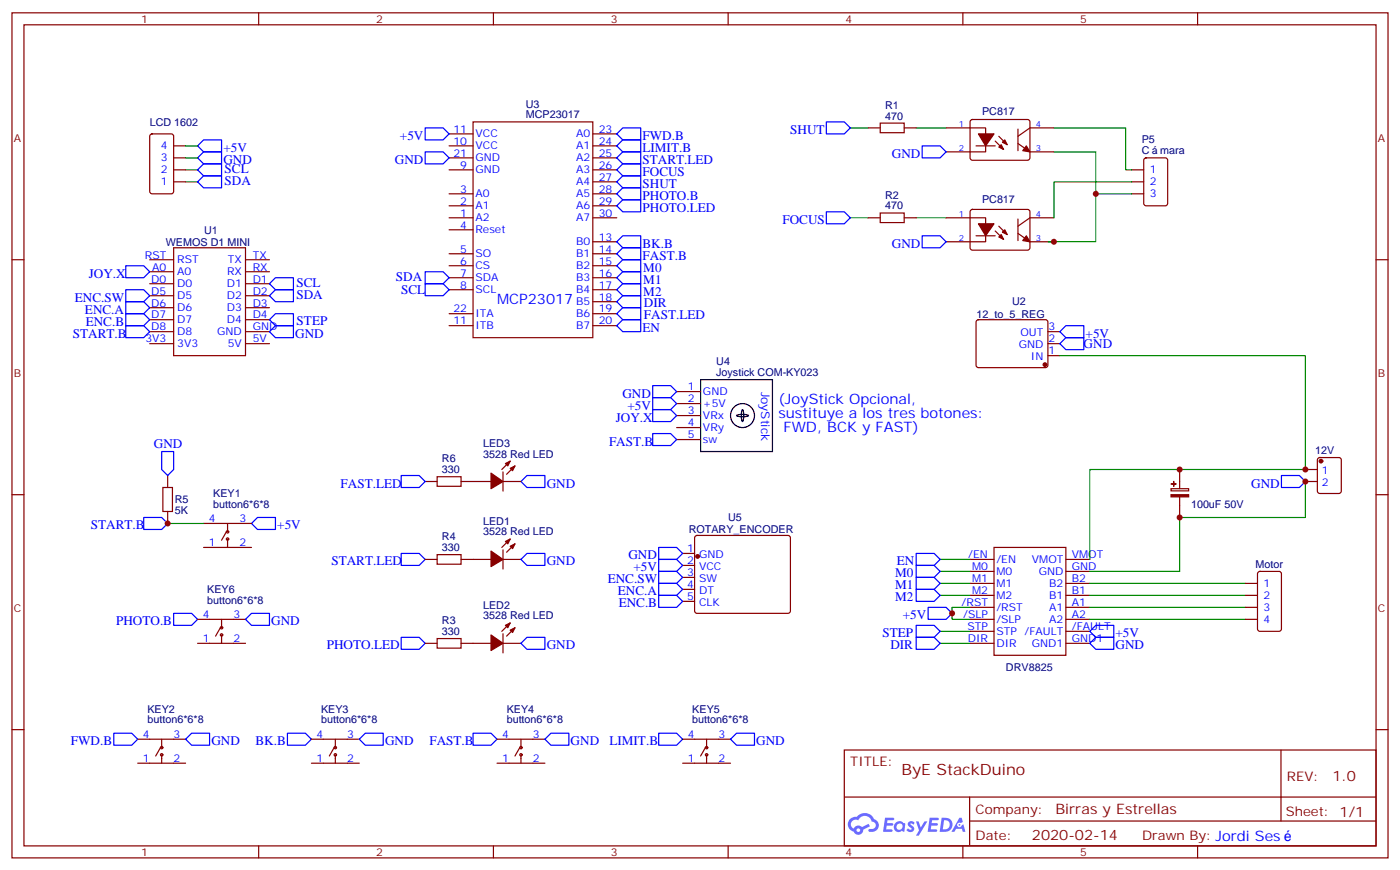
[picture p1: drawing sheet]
<svg xmlns="http://www.w3.org/2000/svg" width="412mm" height="256mm" viewBox="0 0 412 256" stroke-linecap="round" stroke-linejoin="round" font-family="sans-serif">
<g fill="none" stroke="#870000" stroke-width=".35">
<path d="M3.5 3.8h405.4v248.7h-405.4zM7.1 7.3h398.2v241.7h-398.2zM76.2 3.8v3.5M145.3 3.8v3.5M214.5 3.8v3.5M283.6 3.8v3.5M352.8 3.8v3.5M3.5 76.4h3.6M405.3 76.4h3.6M3.5 145.6h3.6M405.3 145.6h3.6M3.5 214.7h3.6"/>
<path d="M405.3 214.7h3.6M248.7 220.7h156.6v28.3h-156.6zM248.7 234.6h156.5M285.6 234.6v14.1M377.3 220.8v20.8M76.2 249v3.5M145.3 249v3.5M214.5 249v3.5M283.6 249v3.5M285.6 241.6h119.6M352.8 249v3.5"/>
</g>
<g fill="#5487ff">
<path d="M267.7 241.9a1.22 1.22 0 0 1 1.7 .3l-.4 .6a.47 .47 0 0 0-.3-.5 .47 .47 0 0 0-.5 .2l.1 .3a1.14 1.14 0 0 1 .8 1.7 1.14 1.14 0 0 1-1.9 0l-.2-.2 .5-.5 .7 .4a.29 .29 0 0 0 .3-.3 .29 .29 0 0 0-.2-.3 1.04 1.04 0 0 1-.6-1.7z"/>
<path d="M260.7 240.7h2.4l.3 .1-.2 .5-1.8 .1-.1 .9h1.5l.3 .3-.3 .4h-1.6l-.2 1.1h1.7l.2 .4-.2 .3h-2.6z"/>
<path d="M273.8 240.7h2.4l.3 .1-.1 .5-1.8 .1-.2 .9h1.6l.3 .3-.4 .4h-1.6l-.1 1.1h1.7l.2 .4-.2 .3h-2.6z"/>
<path d="M282.6 240.7h.7l.3 1.2-.6 .3a.69 .69 0 0 0-1 .3 .69 .69 0 0 0 .4 1 .69 .69 0 0 0 .9-.6l.5-.3 .6 2.2h-.8l-.2-.9h-1.8l-.5 .9h-.8z"/>
<path d="M269.8 241.7h.8l.6 1.9 1.1-1.9h.9l-2.6 4.2h-.8l.9-1.5z"/>
<path d="M277.4 240.7l-.6 4.1h1.3a2.11 2.11 0 0 0 2.5-2.1 2.11 2.11 0 0 0-2.5-2zM278.1 241.4a1.39 1.39 0 0 1 1.7 1.4 1.39 1.39 0 0 1-1.8 1.3h-.3z"/>
<path d="M263.7 242.3a1.54 1.54 0 0 0-.1 2.1 1.54 1.54 0 0 0 2.2 .2l.6 .2 .3-2.3-.2-.2-.4-.1a1.49 1.49 0 0 0-2.4 .1zM264 243.3a.94 .94 0 0 1 1.8 0 .94 .94 0 0 1-1.8 0z"/>
<path d="M250.4 241a2.18 2.18 0 0 0 1.1 3.8 1.44 1.44 0 0 0 1.6 .9 1.44 1.44 0 0 0 1.2-1.5l2-1-.5-.7-1.9 .9a1.47 1.47 0 0 0-2.4 .5 1.39 1.39 0 0 1-.7-2 1.39 1.39 0 0 1 2-.5 2.12 2.12 0 0 1 2.2-1.3 2.12 2.12 0 0 1 1.9 1.7 1.14 1.14 0 0 1 1.1 1.4 1.14 1.14 0 0 1-1.7 .8 .43 .43 0 0 0-.5 .3 .43 .43 0 0 0 .4 .5 1.98 1.98 0 0 0 2.5-1.2 1.98 1.98 0 0 0-1.2-2.5 3.1 3.1 0 0 0-5.3-.7l-.9 .1zM252.3 244.3a.55 .55 0 0 1 1.1 0 .55 .55 0 0 1-1.1 0z"/>
<circle cx="282.6" cy="242.8" r=".26"/>
</g>
<g fill="none" stroke="#870000" stroke-width=".35">
<path d="M44.3 39.6l.5-.2h5.6l.7 .4 .1 16.5-.5 .7h-5.9l-.6-.4-.1-16.5zM132.3 39.4h7M139.3 35.9h35.3v63.5h-35.3zM174.6 39.4h7.1M255.8 37.6h3.5M259.3 36.2h7v2.9h-7zM266.3 37.6h3.6M278.7 37.6h11.6v7.1h-11.6M286 35.4l.5-.2h16.5l.4 .7-.1 10.8-.6 .5-16.5-.1-.4-.6v-10.6zM299.9 38v6.3M310.4 37.6h-7l-3.5 2.5M51.2 42.9h3.5"/>
<path d="M51.2 46.5h3.5M51.2 50h3.5M51.2 53.5h3.5M132.3 42.9h7M132.3 57h7M132.3 46.5h7M132.3 50h7M174.6 42.9h7.1M174.6 57h7.1M174.6 46.5h7.1M174.6 50h7.1M174.6 53.5h7.1"/>
<path d="M287.5 42.9h5.7M293.2 41.5l2.4 2.5M294.2 40.1l2.5 2.5M299.9 42.2l3.5 2.5h7M333.4 57h3.5M333.4 50h3.5M333.4 53.5h3.5M337.1 46.7l.5-.2h5.7l.6 .4 .1 13-.5 .6-5.9 .1-.6-.5-.1-12.9zM44.1 80h7.1M44.1 76.4h7.1M51.2 72.9h21.1v31.8h-21.1zM72.3 80h7.1"/>
<path d="M72.3 76.4h7.1M132.3 60.6h7M132.3 64.1h7M132.3 67.6h7M132.3 74.7h7M132.3 78.2h7M174.6 60.6h7.1M174.6 64.1h7.1M174.6 74.7h7.1M174.6 78.2h7.1M174.6 71.2h7.1M255.8 64.1h3.5"/>
<path d="M259.3 62.7h7v2.8h-7zM266.3 64.1h3.6M278.7 64.1h11.6v7.1h-11.6M286 61.8l.5-.2 16.5 .1 .4 .6-.1 10.9-.6 .4h-16.5l-.4-.7v-10.6zM287.5 69.4h5.7M293.2 68l2.4 2.4M294.2 66.6l2.5 2.4M299.9 68.7l3.5 2.5h7M299.9 64.5v6.3M310.4 64.1h-7l-3.5 2.5M44.1 97.6h7.1M44.1 94.1h7.1"/>
<path d="M44.1 90.6h7.1M44.1 87h7.1M44.1 83.5h7.1M72.3 97.6h7.1M72.3 94.1h7.1M72.3 90.6h7.1M72.3 87h7.1M72.3 83.5h7.1M132.3 81.7h7M132.3 85.3h7M132.3 92.3h7M132.3 95.8h7"/>
<path d="M174.6 81.7h7.1M174.6 85.3h7.1M174.6 88.8h7.1M174.6 92.3h7.1M174.6 95.8h7.1M287.7 94.3l.5-.2h20l.5 .7-.1 13-.6 .4-20.1-.1-.4-.6v-12.7zM308.7 97.6h3.5M44.1 101.1h7.1M72.3 101.1h7.1M199.3 115.3h7.1M199.3 118.8h7.1M308.7 104.7h3.5"/>
<path d="M308.7 101.1h3.5M49.4 139.9v3.6M148.2 138.9v5.6M150.3 135.7l-2.5 2.5M151.7 137.1l-2.5 2.5M199.3 122.3h7.1M199.3 125.8h7.1M199.3 129.4h7.1M347.5 138.2v5.6M384.5 138.2h3.6M388.3 134.9l.5-.2h5.6l.7 .4v9.4l-.5 .7h-5.8l-.7-.4v-9.4zM48 143.5h2.8v7h-2.8z"/>
<path d="M49.4 150.5v3.6M60 154.1h14.1M66.7 156.5l-1.4 2.5M67 154.1v2.4M67 158.6v2.5M125.2 141.7h3.6M128.8 140.3h7v2.8h-7zM135.8 141.7h8.8M148.2 141.7h5.3M150.3 158.6l-2.5 2.5M204.8 157.8l.5-.2h26.8l.5 .2 .2 .5v21.5l-.2 .5-.5 .2h-26.8l-.5-.2-.2-.5v-21.5zM344.9 143.8h5.2v.7h-5.2z"/>
<path d="M347.5 146.3v6M384.5 141.7h3.6M60 161.1h14.1M125.2 164.6h3.6M128.8 163.2h7v2.9h-7zM135.8 164.6h8.8M148.2 164.6h5.3M148.2 161.8v5.7M151.7 160.1l-2.5 2.4M201.1 177h3.5M201.1 169.9h3.5M201.1 173.5h3.5"/>
<path d="M201.1 166.4h3.5M201.1 162.9h3.5M285.8 164.6h7M285.8 168.2h7M285.8 171.7h7M285.8 175.2h7M285.8 178.8h7M292.8 161.1h21.2v31.8h-21.2zM314 164.6h7M314 168.2h7M314 171.7h7M314 175.2h7"/>
<path d="M314 178.8h7M366.9 171.7h3.5M366.9 175.2h3.5M366.9 178.8h3.5M370.7 168.4l.4-.2h5.7l.6 .4 .1 16.5-.5 .7h-5.9l-.6-.5-.1-16.4zM58.2 182.3h14.1M58.2 189.3h14.1M64.9 184.7l-1.4 2.5M65.3 182.3v2.4M65.3 186.9v2.4M125.2 189.3h3.6M128.8 187.9h7v2.8h-7z"/>
<path d="M135.8 189.3h8.8M148.2 189.3h5.3M148.2 186.5v5.7M150.3 183.3l-2.5 2.5M151.7 184.7l-2.5 2.5M285.8 182.3h7M285.8 185.8h7M285.8 189.3h7M314 182.3h7M314 185.8h7M314 189.3h7M366.9 182.3h3.5"/>
<path d="M40.6 217.6h14.1M47.6 217.6v2.4M91.7 217.6h14.1M98.8 217.6v2.4M146.4 217.6h14.1M153.5 217.6v2.4M201.1 217.6h14.1M208.1 217.6v2.4M40.6 224.6h14.1M47.3 220l-1.4 2.5M47.6 222.1v2.5M91.7 224.6h14.1"/>
<path d="M98.4 220l-1.4 2.5M98.8 222.1v2.5M146.4 224.6h14.1M153.1 220l-1.4 2.5M153.5 222.1v2.5M201.1 224.6h14.1M207.8 220l-1.4 2.5M208.1 222.1v2.5"/>
<circle cx="67" cy="156.5" r=".35"/>
<circle cx="67" cy="158.6" r=".35"/>
<circle cx="65.3" cy="186.9" r=".35"/>
<circle cx="65.3" cy="184.7" r=".35"/>
<circle cx="47.6" cy="220" r=".35"/>
<circle cx="47.6" cy="222.1" r=".35"/>
<circle cx="98.8" cy="220" r=".35"/>
<circle cx="98.8" cy="222.1" r=".35"/>
<circle cx="153.5" cy="220" r=".35"/>
<circle cx="153.5" cy="222.1" r=".35"/>
<circle cx="208.1" cy="222.1" r=".35"/>
<circle cx="208.1" cy="220" r=".35"/>
</g>
<g fill="#870000" stroke="#870000" stroke-width=".35">
<path d="M302.3 69.4l1.1 1.8-2.1-.4z"/>
<path d="M294.2 69.7l.7-.7 .7 1.4z"/>
<path d="M295.3 68.3l.7-.7 .7 1.4z"/>
<path d="M288.2 65.9h4.6l-2.5 3.5z"/>
<path d="M302.3 42.9l1.1 1.8-2.1-.4z"/>
<path d="M294.2 43.3l.7-.7 .7 1.4z"/>
<path d="M295.3 41.9l.7-.7 .7 1.4z"/>
<path d="M288.2 39.4h4.6l-2.5 3.5z"/>
<path d="M344.9 145.6h5.2v.6h-5.2z"/>
<path d="M345 142.4l1.4 .1z"/>
<path d="M345.7 141.7l.1 1.4z"/>
<path d="M150.3 160.8l1.4-.7-.7 1.4z"/>
<path d="M148.9 159.3l1.4-.7-.7 1.5z"/>
<path d="M144.6 162.2l3.6 2.4-3.6 2.2z"/>
<path d="M150.3 185.5l1.4-.8-.7 1.5z"/>
<path d="M148.9 184l1.4-.7-.7 1.4z"/>
<path d="M144.6 186.9l3.6 2.4-3.6 2.2z"/>
<path d="M150.3 137.8l1.4-.7-.7 1.4z"/>
<path d="M148.9 136.4l1.4-.7-.7 1.4z"/>
<path d="M144.6 139.2l3.6 2.5-3.6 2.1z"/>
<circle cx="205.5" cy="163.8" r=".53"/>
<circle cx="389.1" cy="135.7" r=".53"/>
<circle cx="307.8" cy="107.3" r=".53"/>
</g>
<g fill="none" stroke="#008700" stroke-width=".35">
<path d="M250.5 37.6h5.3M269.9 37.6h8.8M310.4 37.6h21.2v12.4h1.8M54.7 53.5h3.5M54.7 50h3.5M54.7 42.9h3.5M54.7 46.5h3.5M310.4 44.7h12.4v12.3h10.6M322.8 57v14.2h-14.1M333.4 53.5h-23v10.6M250.5 64.1h5.3M269.9 64.1h8.8"/>
<path d="M312.2 104.7h72.3v33.5h-63.5v26.4M49.4 154.1h10.6M384.5 141.7v10.6h-37v15.9h-26.5M276.9 175.2h8.9M276.9 171.7h8.9M276.9 168.2h8.9M276.9 164.6h8.9M285.8 178.8h-5.3v3.5h5.3M321 178.8h45.9M321 175.2h45.9M321 171.7h45.9M276.9 189.3h8.9"/>
<path d="M276.9 185.8h8.9M321 182.3h45.9"/>
</g>
<g fill="none" stroke="#00f" stroke-width=".35">
<path d="M125.2 37.6h5.3l1.8 1.8-1.8 1.8h-5.3zM183.4 37.6h5.3v3.6h-5.3l-1.7-1.8zM243.4 35.9h5.3l1.8 1.7-1.8 1.8h-5.3zM58.2 53.5l1.8-1.7h5.3v3.5h-5.3zM58.2 50l1.8-1.8h5.3v3.6h-5.3zM60 41.2h5.3v3.5h-5.3l-1.8-1.8zM60 44.7h5.3v3.5h-5.3l-1.8-1.7zM125.2 44.7h5.3l1.8 1.8-1.8 1.7h-5.3zM183.4 48.2h5.3v3.6h-5.3l-1.7-1.8zM183.4 51.8h5.3v3.5h-5.3l-1.7-1.8zM183.4 44.7h5.3v3.5h-5.3l-1.7-1.7zM183.4 41.2h5.3v3.5h-5.3l-1.7-1.8z"/>
<path d="M183.4 55.3h5.3v3.5h-5.3l-1.7-1.8zM183.4 58.8h5.3v3.5h-5.3l-1.7-1.7zM271.6 42.9h5.3l1.8 1.8-1.8 1.8h-5.3zM37 78.2h5.3l1.8 1.8-1.8 1.7h-5.3zM125.2 80h5.3l1.8 1.7-1.8 1.8h-5.3zM183.4 72.9h5.3v3.5h-5.3l-1.7-1.7zM183.4 69.4h5.3v3.5h-5.3l-1.7-1.7zM183.4 76.4h5.3v3.6h-5.3l-1.7-1.8zM183.4 80h5.3v3.5h-5.3l-1.7-1.8zM243.4 62.3h5.3l1.8 1.8-1.8 1.8h-5.3zM271.6 69.4h5.3l1.8 1.8-1.8 1.7h-5.3zM37 85.3h5.3l1.8 1.7-1.8 1.8h-5.3z"/>
<path d="M37 88.8h5.3l1.8 1.8-1.8 1.7h-5.3zM37 92.3h5.3l1.8 1.8-1.8 1.7h-5.3zM37 95.8h5.3l1.8 1.8-1.8 1.8h-5.3zM79.4 87l1.7-1.7h5.3v3.5h-5.3zM79.4 83.5l1.7-1.8h5.3v3.6h-5.3zM81.1 95.8h5.3v3.6h-5.3l-1.7-1.8zM81.1 92.3h5.3v3.5h-5.3l-1.7-1.7zM125.2 83.5h5.3l1.8 1.8-1.8 1.7h-5.3zM183.4 87h5.3v3.6h-5.3l-1.7-1.8zM183.4 90.6h5.3v3.5h-5.3l-1.7-1.8zM183.4 94.1h5.3v3.5h-5.3l-1.7-1.8zM183.4 83.5h5.3v3.5h-5.3l-1.7-1.7z"/>
<path d="M314 99.4h5.3v3.5h-5.3l-1.8-1.8zM314 95.8h5.3v3.6h-5.3l-1.8-1.8zM192.3 117h5.3l1.7 1.8-1.7 1.7h-5.3zM192.3 113.5h5.3l1.7 1.8-1.7 1.7h-5.3zM47.6 132.9h3.6v5.3l-1.8 1.7-1.8-1.7zM118.2 139.9h5.3l1.7 1.8-1.7 1.8h-5.3zM155.2 139.9h5.3v3.6h-5.3l-1.7-1.8zM192.3 127.6h5.3l1.7 1.8-1.7 1.7h-5.3zM192.3 120.5h5.3l1.7 1.8-1.7 1.8h-5.3zM377.5 139.9h5.3l1.7 1.8-1.7 1.8h-5.3zM42.3 152.3h5.3l1.8 1.8-1.8 1.7h-5.3zM75.8 152.3h5.3v3.5h-5.3l-1.7-1.7z"/>
<path d="M118.2 162.9h5.3l1.7 1.7-1.7 1.8h-5.3zM155.2 162.9h5.3v3.5h-5.3l-1.7-1.8zM194 164.6h5.3l1.8 1.8-1.8 1.8h-5.3zM194 168.2h5.3l1.8 1.7-1.8 1.8h-5.3zM194 171.7h5.3l1.8 1.8-1.8 1.7h-5.3zM194 175.2h5.3l1.8 1.8-1.8 1.8h-5.3zM194 161.1h5.3l1.8 1.8-1.8 1.7h-5.3zM269.9 173.5h5.3l1.7 1.7-1.7 1.8h-5.3zM269.9 169.9h5.3l1.7 1.8-1.7 1.8h-5.3zM269.9 166.4h5.3l1.7 1.8-1.7 1.7h-5.3zM269.9 162.9h5.3l1.7 1.7-1.7 1.8h-5.3zM273.4 178.8h5.3l1.8 1.7-1.8 1.8h-5.3z"/>
<path d="M51.2 180.5h5.2l1.8 1.8-1.8 1.7h-5.2zM74.1 180.5h5.3v3.5h-5.3l-1.8-1.7zM118.2 187.6h5.3l1.7 1.7-1.7 1.8h-5.3zM155.2 187.6h5.3v3.5h-5.3l-1.7-1.8zM269.9 187.6h5.3l1.7 1.7-1.7 1.8h-5.3zM269.9 184h5.3l1.7 1.8-1.7 1.8h-5.3zM322.8 184h5.3v3.6h-5.3l-1.8-1.8zM322.8 187.6h5.3v3.5h-5.3l-1.8-1.8zM33.5 215.8h5.3l1.8 1.8-1.8 1.7h-5.3zM54.7 217.6l1.7-1.8h5.3v3.5h-5.3zM84.7 215.8h5.3l1.7 1.8-1.7 1.7h-5.3zM105.8 217.6l1.8-1.8h5.3v3.5h-5.3z"/>
<path d="M139.3 215.8h5.3l1.8 1.8-1.8 1.7h-5.3zM162.3 215.8h5.3v3.5h-5.3l-1.8-1.7zM194 215.8h5.3l1.8 1.8-1.8 1.7h-5.3zM217 215.8h5.2v3.5h-5.2l-1.8-1.7z"/>
</g>
<g fill="none" stroke="#000" stroke-width=".35">
<path d="M206.4 111.7h21.1v21.2h-21.1zM217 122.2a5.1 5.1 0 0 1 3.5 .1 4.6 4.6 0 0 1-3.5 0zM218.6 120.6l.1-.1a4.6 4.6 0 0 1 0 3.6 4.8 4.8 0 0 1-.1-3.5z"/>
<circle cx="218.7" cy="122.3" r="3.5"/>
</g>
<g fill="#c00">
<circle cx="49.4" cy="154.1" r=".88"/>
<circle cx="280.5" cy="180.5" r=".88"/>
<circle cx="322.8" cy="57" r=".88"/>
<circle cx="310.4" cy="71.2" r=".88"/>
<circle cx="384.5" cy="141.7" r=".88"/>
<circle cx="347.5" cy="138.2" r=".88"/>
<circle cx="384.5" cy="138.2" r=".88"/>
<circle cx="347.5" cy="152.3" r=".88"/>
</g>
<text font-size="4.6" fill="#800" x="265.5" y="228">ByE StackDuino</text>
<g font-size="4.2" fill="#00f">
<text x="146.4" y="89.6">MCP23017</text>
<text x="229.3" y="118.8">(JoyStick Opcional,</text>
<text x="229.3" y="123">sustituye a los tres botones:</text>
<text x="230.8" y="127.2">FWD, BCK y FAST)</text>
</g>
<g font-size="4.2" fill="#800">
<text x="392.5" y="230">1.0</text>
<text x="310.9" y="239.6">Birras y Estrellas</text>
<text x="304" y="247.4">2020-02-14</text>
</g>
<g font-size="3.9" fill="#00f">
<text x="117.8" y="41.2">+5V</text>
<text x="189.3" y="41.2">FWD.B</text>
<text x="232.8" y="39.4">SHUT</text>
<text x="65.8" y="44.7">+5V</text>
<text x="189.3" y="44.7">LIMIT.B</text>
<text x="262.7" y="46.5">GND</text>
<text x="65.8" y="48.2">GND</text>
<text x="66.2" y="50.9">SCL</text>
<text x="116.3" y="48.2">GND</text>
<text x="189.3" y="51.8">FOCUS</text>
<text x="189.3" y="48.2">START.LED</text>
<text x="66.2" y="54.4">SDA</text>
<text x="189.3" y="55.3">SHUT</text>
<text x="189.3" y="58.8">PHOTO.B</text>
<text x="189.3" y="62.3">PHOTO.LED</text>
<text x="230.5" y="65.9">FOCUS</text>
<text x="189.3" y="76.4">FAST.B</text>
<text x="189.3" y="72.9">BK.B</text>
<text x="262.7" y="72.9">GND</text>
<text x="26.2" y="81.7">JOY.X</text>
<text x="116.6" y="82.6">SDA</text>
<text x="189.5" y="80">M0</text>
<text x="189.5" y="83.5">M1</text>
<text x="22" y="88.8">ENC.SW</text>
<text x="87.3" y="87.9">SDA</text>
<text x="87.3" y="84.4">SCL</text>
<text x="118.2" y="86.5">SCL</text>
<text x="189.5" y="87">M2</text>
<text x="25" y="92.3">ENC.A</text>
<text x="25.3" y="95.8">ENC.B</text>
<text x="87.4" y="95.7">STEP</text>
<text x="189.7" y="90.4">DIR</text>
<text x="189.7" y="93.9">FAST.LED</text>
<text x="21.5" y="99.4">START.B</text>
<text x="87" y="99.4">GND</text>
<text x="189.3" y="97.6">EN</text>
<text x="319.8" y="99.4">+5V</text>
<text x="319.2" y="102.4">GND</text>
<text x="183.4" y="117">GND</text>
<text x="181.4" y="124.1">JOY.X</text>
<text x="184.8" y="120.5">+5V</text>
<text x="45.3" y="131.9">GND</text>
<text x="179.4" y="131.1">FAST.B</text>
<text x="100.3" y="143.5">FAST.LED</text>
<text x="161" y="143.5">GND</text>
<text x="368.6" y="143.5">GND</text>
<text x="26.7" y="155.8">START.B</text>
<text x="81.7" y="155.8">+5V</text>
<text x="97.6" y="166.4">START.LED</text>
<text x="161" y="166.4">GND</text>
<text x="185.1" y="164.6">GND</text>
<text x="264.2" y="166.4">EN</text>
<text x="179" y="171.7">ENC.SW</text>
<text x="186.6" y="168.2">+5V</text>
<text x="263.7" y="173.5">M1</text>
<text x="263.7" y="169.9">M0</text>
<text x="182" y="175.2">ENC.A</text>
<text x="182.2" y="178.8">ENC.B</text>
<text x="263.7" y="177">M2</text>
<text x="34.2" y="184">PHOTO.B</text>
<text x="79.9" y="184">GND</text>
<text x="266" y="182.3">+5V</text>
<text x="96.3" y="191.1">PHOTO.LED</text>
<text x="161" y="191.1">GND</text>
<text x="259.9" y="187.4">STEP</text>
<text x="262.3" y="190.9">DIR</text>
<text x="328.6" y="187.6">+5V</text>
<text x="328.6" y="191.1">GND</text>
<text x="20.9" y="219.3">FWD.B</text>
<text x="62.3" y="219.3">GND</text>
<text x="75.3" y="219.3">BK.B</text>
<text x="113.4" y="219.3">GND</text>
<text x="126.5" y="219.3">FAST.B</text>
<text x="168.1" y="219.3">GND</text>
<text x="179.5" y="219.3">LIMIT.B</text>
<text x="222.8" y="219.3">GND</text>
</g>
<g font-size="3.9" fill="#800">
<text x="250.5" y="225.3">TITLE:</text>
<text x="379.1" y="230">REV:</text>
<text x="287.4" y="239.5">Company:</text>
<text x="378.7" y="240.1">Sheet: 1/1</text>
<text x="287.4" y="247.2">Date:</text>
<text x="336.4" y="247.3">Drawn By: Jordi Ses</text>
</g>
<text font-size="3.5" fill="#00f" x="224.3" y="115.3" transform="rotate(90 224.3 115.3)">JoyStick</text>
<g font-size="3.2" fill="#800">
<text x="41.6" y="6.8">1</text>
<text x="110.8" y="6.8">2</text>
<text x="179.9" y="6.8">3</text>
<text x="249.1" y="6.8">4</text>
<text x="318.2" y="6.8">5</text>
<text x="4.1" y="41.9">A</text>
<text x="405.9" y="41.9">A</text>
<text x="4.1" y="111">B</text>
<text x="405.9" y="111">B</text>
<text x="4.1" y="180.2">C</text>
<text x="405.9" y="180.2">C</text>
<text x="41.6" y="252">1</text>
<text x="110.8" y="252">2</text>
<text x="179.9" y="252">3</text>
<text x="249.1" y="252">4</text>
<text x="318.2" y="252">5</text>
</g>
<g font-size="3.2" fill="#000080">
<text x="154.9" y="34.8">MCP23017</text>
<text x="154.9" y="31.7">U3</text>
<text x="260.7" y="35.2">470</text>
<text x="260.7" y="32">R1</text>
<text x="289.3" y="33.8">PC817</text>
<text x="44.1" y="36.9">LCD 1602</text>
<text x="336.3" y="45.4">C</text>
<text x="336.3" y="42.2">P5</text>
<text x="341.8" y="45.4">mara</text>
<text x="260.7" y="58.5">R2</text>
<text x="289.3" y="59.9">PC817</text>
<text x="260.7" y="61.6">470</text>
<text x="60.1" y="68.7">U1</text>
<text x="48.8" y="72.3">WEMOS D1 MINI</text>
<text x="298.1" y="89.9">U2</text>
<text x="287.7" y="93.5">12_to_5_REG</text>
<text x="211" y="107.5">U4</text>
<text x="211" y="110.7">Joystick COM-KY023</text>
<text x="142.3" y="131.5">LED3</text>
<text x="130.2" y="136.1">R6</text>
<text x="142.3" y="134.7">3528 Red LED</text>
<text x="387.5" y="133.6">12V</text>
<text x="130.2" y="139.2">330</text>
<text x="51.5" y="148.1">R5</text>
<text x="62.8" y="149.4">button6*6*8</text>
<text x="62.8" y="146.4">KEY1</text>
<text x="350.8" y="149.6">100uF 50V</text>
<text x="51.5" y="151.3">5K</text>
<text x="142.3" y="154.5">LED1</text>
<text x="214.5" y="153.5">U5</text>
<text x="130.2" y="159">R4</text>
<text x="142.3" y="157.6">3528 Red LED</text>
<text x="202.9" y="157">ROTARY_ENCODER</text>
<text x="130.2" y="162.2">330</text>
<text x="369.8" y="167.1">Motor</text>
<text x="61.1" y="177.6">button6*6*8</text>
<text x="61.1" y="174.6">KEY6</text>
<text x="142.3" y="179.2">LED2</text>
<text x="130.2" y="183.7">R3</text>
<text x="142.3" y="182.3">3528 Red LED</text>
<text x="130.2" y="186.9">330</text>
<text x="296.3" y="197.6">DRV8825</text>
<text x="43.4" y="209.9">KEY2</text>
<text x="94.6" y="209.9">KEY3</text>
<text x="149.3" y="209.9">KEY4</text>
<text x="203.9" y="209.9">KEY5</text>
<text x="43.4" y="212.9">button6*6*8</text>
<text x="94.6" y="212.9">button6*6*8</text>
<text x="149.3" y="212.9">button6*6*8</text>
<text x="203.9" y="212.9">button6*6*8</text>
</g>
<g font-size="3.2" fill="#00f">
<text x="133.6" y="39.1">11</text>
<text x="140.1" y="40.5">VCC</text>
<text x="169.7" y="40.5">A0</text>
<text x="176.4" y="39.1">23</text>
<text x="47.4" y="47.5">3</text>
<text x="47.4" y="44">4</text>
<text x="133.6" y="42.6">10</text>
<text x="133.6" y="46.1">21</text>
<text x="140.1" y="44">VCC</text>
<text x="140.1" y="47.5">GND</text>
<text x="169.7" y="44">A1</text>
<text x="169.7" y="47.5">A2</text>
<text x="176.4" y="42.6">24</text>
<text x="176.4" y="46.1">25</text>
<text x="47.4" y="51">2</text>
<text x="135.6" y="49.6">9</text>
<text x="140.1" y="51">GND</text>
<text x="169.7" y="51">A3</text>
<text x="176.4" y="49.6">26</text>
<text x="176.4" y="53.2">27</text>
<text x="338.7" y="51">1</text>
<text x="47.4" y="54.6">1</text>
<text x="135.6" y="56.7">3</text>
<text x="140.1" y="58.1">A0</text>
<text x="169.7" y="54.6">A4</text>
<text x="169.7" y="58.1">A5</text>
<text x="176.4" y="56.7">28</text>
<text x="338.7" y="54.6">2</text>
<text x="338.7" y="58.1">3</text>
<text x="135.6" y="60.2">2</text>
<text x="135.6" y="63.7">1</text>
<text x="140.1" y="61.6">A1</text>
<text x="140.1" y="65.2">A2</text>
<text x="169.7" y="61.6">A6</text>
<text x="169.7" y="65.2">A7</text>
<text x="176.4" y="60.2">29</text>
<text x="176.4" y="63.7">30</text>
<text x="135.6" y="67.3">4</text>
<text x="140.1" y="68.7">Reset</text>
<text x="176.4" y="70.8">13</text>
<text x="42.7" y="76.1">RST</text>
<text x="52.2" y="77.5">RST</text>
<text x="67.1" y="77.5">TX</text>
<text x="74.4" y="76.1">TX</text>
<text x="135.6" y="74.3">5</text>
<text x="135.6" y="77.9">6</text>
<text x="140.1" y="75.7">SO</text>
<text x="169.7" y="72.2">B0</text>
<text x="169.7" y="75.7">B1</text>
<text x="176.4" y="74.3">14</text>
<text x="176.4" y="77.9">15</text>
<text x="44.6" y="83.1">D0</text>
<text x="44.9" y="79.6">A0</text>
<text x="52.2" y="81">A0</text>
<text x="66.9" y="81">RX</text>
<text x="74.4" y="83.1">D1</text>
<text x="74.4" y="79.6">RX</text>
<text x="135.6" y="81.4">7</text>
<text x="140.1" y="79.3">CS</text>
<text x="140.1" y="82.8">SDA</text>
<text x="169.7" y="79.3">B2</text>
<text x="169.7" y="82.8">B3</text>
<text x="176.4" y="81.4">16</text>
<text x="44.6" y="86.7">D5</text>
<text x="52.2" y="88.1">D5</text>
<text x="52.2" y="84.6">D0</text>
<text x="66.8" y="88.1">D2</text>
<text x="66.8" y="84.6">D1</text>
<text x="74.4" y="86.7">D2</text>
<text x="135.6" y="84.9">8</text>
<text x="140.1" y="86.3">SCL</text>
<text x="169.7" y="86.3">B4</text>
<text x="169.7" y="89.9">B5</text>
<text x="176.4" y="84.9">17</text>
<text x="176.4" y="88.4">18</text>
<text x="44.6" y="93.7">D7</text>
<text x="44.6" y="90.2">D6</text>
<text x="52.2" y="95.1">D7</text>
<text x="52.2" y="91.6">D6</text>
<text x="66.8" y="95.1">D4</text>
<text x="66.8" y="91.6">D3</text>
<text x="74.4" y="93.7">D4</text>
<text x="74.4" y="90.2">D3</text>
<text x="133.6" y="92">22</text>
<text x="133.6" y="95.5">11</text>
<text x="140.1" y="93.4">ITA</text>
<text x="169.7" y="93.4">B6</text>
<text x="176.4" y="92">19</text>
<text x="176.4" y="95.5">20</text>
<text x="42.8" y="100.8">3V3</text>
<text x="44.6" y="97.3">D8</text>
<text x="52.2" y="98.7">D8</text>
<text x="64" y="98.7">GND</text>
<text x="74.4" y="100.8">5V</text>
<text x="74.4" y="97.3">GND</text>
<text x="140.1" y="96.9">ITB</text>
<text x="169.7" y="96.9">B7</text>
<text x="300.6" y="99">OUT</text>
<text x="308.9" y="100.8">2</text>
<text x="308.9" y="97.3">3</text>
<text x="52.2" y="102.2">3V3</text>
<text x="67.1" y="102.2">5V</text>
<text x="300.1" y="102.6">GND</text>
<text x="303.7" y="106.1">IN</text>
<text x="308.9" y="104.3">1</text>
<text x="202.6" y="114.9">1</text>
<text x="202.6" y="118.4">2</text>
<text x="207.1" y="116.3">GND</text>
<text x="207.1" y="119.8">+5V</text>
<text x="202.6" y="122">3</text>
<text x="202.6" y="125.5">4</text>
<text x="207.1" y="123.4">VRx</text>
<text x="202.6" y="129">5</text>
<text x="207.1" y="126.9">VRy</text>
<text x="207.1" y="130.4">sw</text>
<text x="389.4" y="139.6">1</text>
<text x="389.4" y="143.1">2</text>
<text x="61.5" y="153.7">4</text>
<text x="70.6" y="153.7">3</text>
<text x="61.5" y="160.8">1</text>
<text x="70.6" y="160.8">2</text>
<text x="202.4" y="166.1">2</text>
<text x="202.4" y="162.5">1</text>
<text x="205.9" y="167.8">VCC</text>
<text x="205.9" y="164.3">GND</text>
<text x="285.2" y="164.3">/EN</text>
<text x="286.4" y="167.8">M0</text>
<text x="293.5" y="165.7">/EN</text>
<text x="304" y="165.7">VMOT</text>
<text x="315.7" y="164.3">VMOT</text>
<text x="315.7" y="167.8">GND</text>
<text x="202.4" y="169.6">3</text>
<text x="202.4" y="173.1">4</text>
<text x="205.9" y="171.3">SW</text>
<text x="286.4" y="171.3">M1</text>
<text x="293.5" y="172.8">M1</text>
<text x="293.5" y="169.2">M0</text>
<text x="306" y="169.2">GND</text>
<text x="309.1" y="172.8">B2</text>
<text x="315.7" y="171.3">B2</text>
<text x="372.2" y="172.8">1</text>
<text x="202.4" y="176.6">5</text>
<text x="205.9" y="178.4">CLK</text>
<text x="205.9" y="174.9">DT</text>
<text x="283.3" y="178.4">/RST</text>
<text x="286.4" y="174.9">M2</text>
<text x="293.5" y="179.8">/RST</text>
<text x="293.5" y="176.3">M2</text>
<text x="309.1" y="176.3">B1</text>
<text x="309.1" y="179.8">A1</text>
<text x="315.7" y="174.9">B1</text>
<text x="315.7" y="178.4">A1</text>
<text x="372.2" y="176.3">2</text>
<text x="372.2" y="179.8">3</text>
<text x="59.7" y="181.9">4</text>
<text x="68.8" y="181.9">3</text>
<text x="283.8" y="181.9">/SLP</text>
<text x="285" y="185.5">STP</text>
<text x="293.5" y="183.3">/SLP</text>
<text x="309.1" y="183.3">A2</text>
<text x="315.7" y="181.9">A2</text>
<text x="315.7" y="185.5">/FAULT</text>
<text x="372.2" y="183.3">4</text>
<text x="59.7" y="189">1</text>
<text x="68.8" y="189">2</text>
<text x="285.1" y="189">DIR</text>
<text x="293.5" y="190.4">DIR</text>
<text x="293.5" y="186.9">STP /FAULT</text>
<text x="304" y="190.4">GND1</text>
<text x="315.7" y="189">GND1</text>
<text x="42.1" y="217.2">4</text>
<text x="51.2" y="217.2">3</text>
<text x="93.2" y="217.2">4</text>
<text x="102.3" y="217.2">3</text>
<text x="147.9" y="217.2">4</text>
<text x="157" y="217.2">3</text>
<text x="202.6" y="217.2">4</text>
<text x="211.7" y="217.2">3</text>
<text x="42.1" y="224.3">1</text>
<text x="51.2" y="224.3">2</text>
<text x="93.2" y="224.3">1</text>
<text x="102.3" y="224.3">2</text>
<text x="147.9" y="224.3">1</text>
<text x="157" y="224.3">2</text>
<text x="202.6" y="224.3">1</text>
<text x="211.7" y="224.3">2</text>
</g>
<g font-size="2.5" fill="#00f">
<text x="282.4" y="37.3">1</text>
<text x="305.2" y="37.3">4</text>
<text x="282.4" y="44.3">2</text>
<text x="305.2" y="44.3">3</text>
<text x="282.4" y="63.7">1</text>
<text x="305.2" y="63.7">4</text>
<text x="282.4" y="70.8">2</text>
<text x="305.2" y="70.8">3</text>
</g>
</svg>
